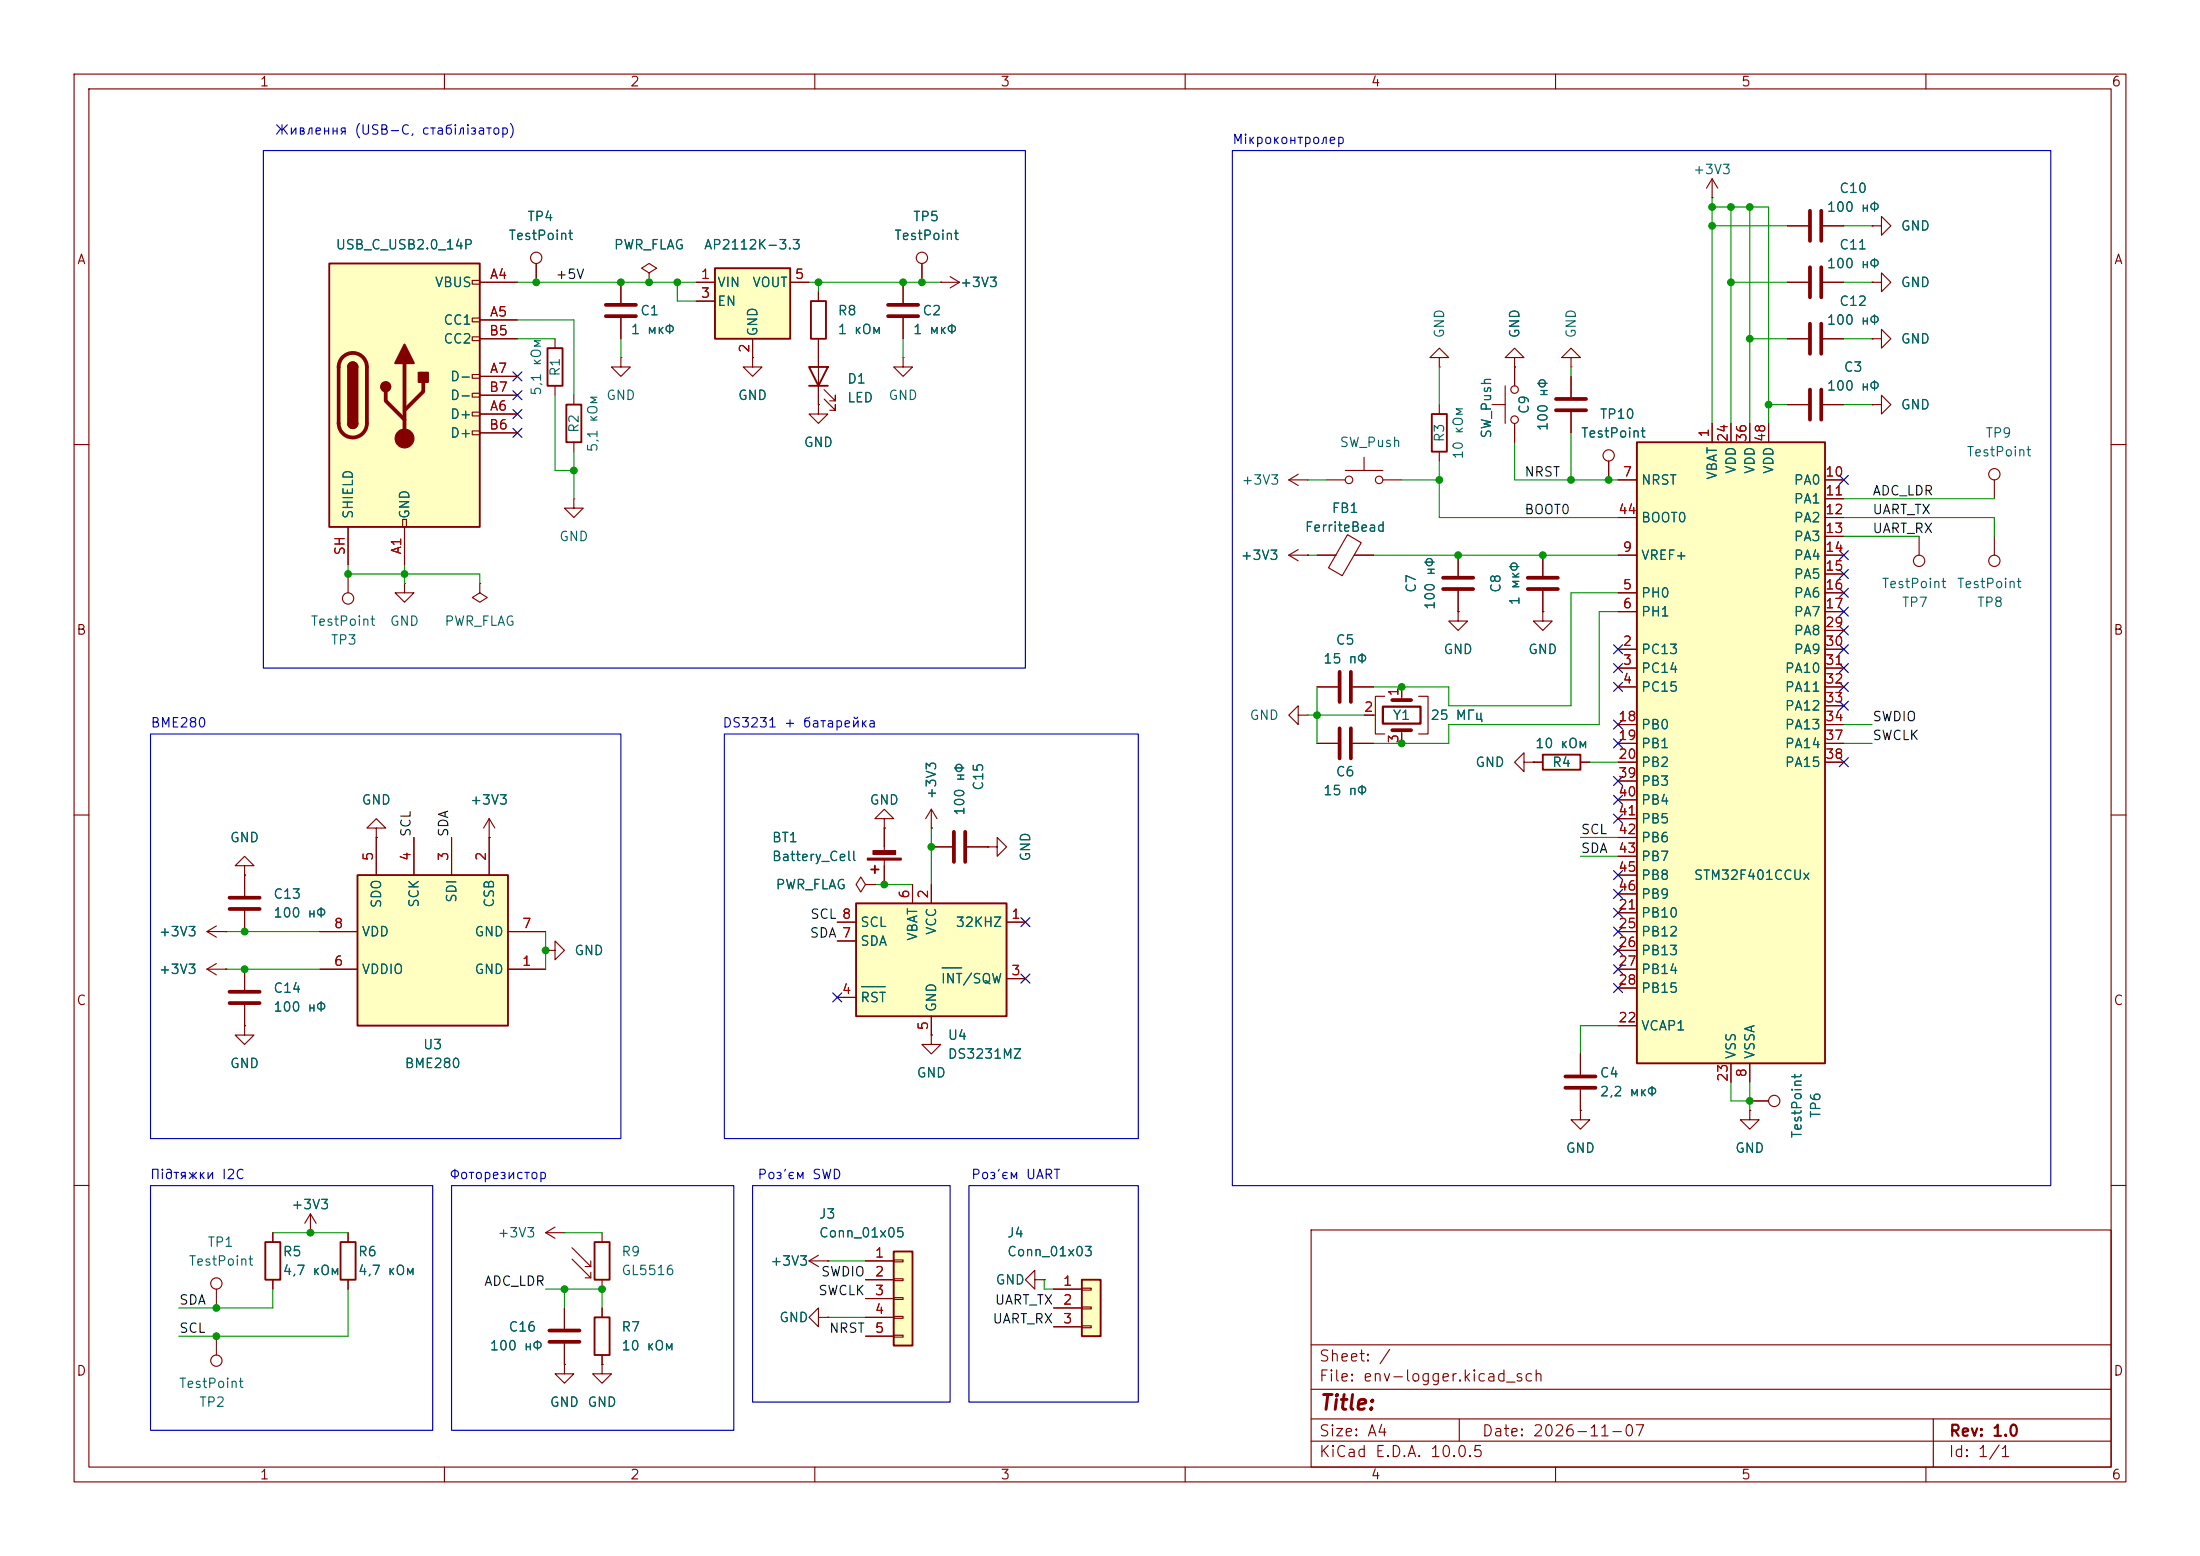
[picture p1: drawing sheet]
<svg xmlns="http://www.w3.org/2000/svg" width="297mm" height="210mm" viewBox="0 0 297 210" stroke-linecap="round" stroke-linejoin="round" font-family="sans-serif">
<g fill="none" stroke="#840000" stroke-width=".15">
<path d="M10 10h277v190h-277zM12 12h273v186h-273zM60 10v2M110 10v2M160 10v2M210 10v2M260 10v2M10 60h2M64.8 78.7v1.3l1 .6-1 .7-1-.7 1-.6M64.8 78.7h.1M285 60h2M10 110h2"/>
<path d="M177.8 100.3h2.8M182.6 100.3h2.8M285 110h2M10 160h2M177 166h108v32h-108zM285 160h2M60 198v2M110 198v2M160 198v2M177 194.5h108M177 191.5h108M177 187.5h108"/>
<path d="M177 181.5h108M197 191.5v3M210 198v2M260 198v2M261 191.5v6.5"/>
</g>
<path d="M180.8 98.3v4.1M182.4 98.3v4.1" fill="none" stroke="#840000" stroke-width=".51"/>
<path d="M221 59.7h25.4v83.8h-25.4z" fill="#ffffc2"/>
<path d="M221 59.7h25.4v83.8h-25.4z" fill="none" stroke="#840000" stroke-width=".25"/>
<g fill="none" stroke="#840000" stroke-width=".15">
<path d="M231.1 57.2v2.5M233.7 57.2v2.5M236.2 57.2v2.5M238.8 57.2v2.5M218.4 64.8h2.6M218.4 74.9h2.6M218.4 69.9h2.6M246.4 64.8h2.5M246.4 74.9h2.5M246.4 67.3h2.5M246.4 69.9h2.5M246.4 72.4h2.5"/>
<path d="M246.4 77.5h2.5M218.4 87.6h2.6M218.4 90.2h2.6M218.4 92.7h2.6M218.4 80h2.6M218.4 82.6h2.6M218.4 97.8h2.6M246.4 87.6h2.5M246.4 90.2h2.5M246.4 92.7h2.5M246.4 80h2.5M246.4 82.6h2.5"/>
<path d="M246.4 97.8h2.5M246.4 85.1h2.5M246.4 95.3h2.5M218.4 100.3h2.6M218.4 102.9h2.6M218.4 105.4h2.6M218.4 108h2.6M218.4 110.5h2.6M218.4 113h2.6M218.4 115.6h2.6M218.4 118.1h2.6M246.4 100.3h2.5"/>
<path d="M246.4 102.9h2.5M218.4 123.2h2.6M218.4 138.4h2.6M218.4 125.7h2.6M218.4 128.3h2.6M218.4 130.8h2.6M218.4 133.4h2.6M218.4 120.7h2.6M213.4 149.9v1.2h1.2l-1.2 1.3-1.3-1.3h1.3M213.4 149.9h.1M233.7 143.5v2.6M236.2 143.5v2.6"/>
<path d="M41.9 166.4h.1M41.9 163.8l-.8 1.3M41.9 163.8l.8 1.3M41.9 163.8v2.6M73.7 166.4l1.2 .7M73.7 166.4h2.5M74.9 165.6l-1.2 .8M76.2 166.4h.1"/>
</g>
<path d="M146 172.7h2.6v7.6h-2.6z" fill="#ffffc2"/>
<path d="M146 172.7h2.6v7.6h-2.6z" fill="none" stroke="#840000" stroke-width=".25"/>
<g fill="none" stroke="#840000" stroke-width=".15">
<path d="M47 77.5v2.5M139.7 172.7v-1.2l-1.3 1.2 1.3 1.3v-1.3h1.3M141 172.7h.1M142.2 174h3.8M142.2 176.5h3.8M142.2 179.1h3.8M146 173.9h1.3v.2h-1.3zM146 176.4h1.3v.3h-1.3zM146 178.9h1.3v.3h-1.3z"/>
<circle cx="47" cy="80.8" r=".76"/>
</g>
<path d="M44.4 35.6h20.4v35.5h-20.4z" fill="#ffffc2"/>
<g fill="none" stroke="#840000" stroke-width=".15">
<path d="M63.8 37.8h1v.6h-1zM64.8 38.1h5M63.8 42.9h1v.5h-1zM63.8 45.5h1v.5h-1zM63.8 50.5h1v.6h-1zM63.8 53.1h1v.5h-1zM63.8 55.6h1v.5h-1zM63.8 58.2h1v.5h-1zM64.8 43.2h5M64.8 55.9h5M64.8 50.8h5M64.8 45.7h5"/>
<path d="M64.8 58.4h5M64.8 53.3h5M47 71.1v5.1M54.4 70.1h.5v1h-.5zM54.6 71.1v5.1M133.3 114.3h1.3v-1.3l1.3 1.3-1.3 1.3v-1.3M133.3 114.3h.1"/>
</g>
<path d="M44.4 35.6h20.4v35.5h-20.4zM47 49.5a.64 .64 0 0 1 .6-.6 .64 .64 0 0 1 .7 .6M47 57.2a.64 .64 0 0 0 .6 .6 .64 .64 0 0 0 .7-.6" fill="none" stroke="#840000" stroke-width=".25"/>
<path d="M46.3 48.2a1.9 1.9 0 0 1 2-.4 1.9 1.9 0 0 1 1.2 1.7v7.7a1.91 1.91 0 0 1-1.9 1.8 1.91 1.91 0 0 1-1.9-1.8v-7.7a1.9 1.9 0 0 1 .6-1.3zM52.1 52.8v1.3l2.5 2.5M54.6 49v10.2M57.1 51.6v1.2l-2.5 2.6" fill="none" stroke="#840000" stroke-width=".51"/>
<g fill="#840000" stroke="#840000" stroke-width=".25">
<path d="M47 49.5h1.3v7.7h-1.3z"/>
<path d="M47.2 49.1a.64 .64 0 0 1 .7-.2 .64 .64 0 0 1 .4 .6h-1.3z"/>
<path d="M47 57.2h1.3a.64 .64 0 0 1-.7 .6 .64 .64 0 0 1-.6-.6z"/>
<path d="M54.6 46.5l1.3 2.5h-2.6z"/>
<path d="M56.5 50.3h1.3v1.3h-1.3z"/>
<circle cx="52.1" cy="52.2" r=".63"/>
</g>
<circle cx="54.6" cy="59.2" r="1.27" fill="#840000" stroke="#840000" stroke-width=".15"/>
<path d="M115.6 121.9h20.3v15.3h-20.3z" fill="#ffffc2"/>
<path d="M117.6 117.3h1M118.1 116.8v1.1M115.6 121.9h20.3v15.3h-20.3z" fill="none" stroke="#840000" stroke-width=".25"/>
<g fill="none" stroke="#840000" stroke-width=".15">
<path d="M116.8 119.4l-.6-1-.6 1 .6 1 .6-1h1.3M118.1 119.4h.1M119.4 110.5h1.2l-1.2-1.3-1.3 1.3h1.3v1.3M119.4 111.8h.1M119.4 111.8v3.3M119.4 116.1v3.3M123.2 119.4v2.5M125.7 119.4v2.5M113 124.5h2.6M113 134.6h2.6M113 127h2.6M125.7 137.2v2.5"/>
<path d="M135.9 124.5h2.5M135.9 132.1h2.5M109.2 170.2l1.3 .7M109.2 170.2h2.6M110.5 177.8v-1.3l-1.3 1.3 1.3 1.3v-1.3h1.3M110.5 169.4l-1.3 .8M111.8 177.8h.1M111.8 170.2h.1M29.2 180.3v2.6"/>
<circle cx="29.2" cy="183.6" r=".76"/>
</g>
<path d="M116.3 133.2h3.2M127.2 130.6h2.6" fill="none" stroke="#006464" stroke-width=".15"/>
<g fill="#840000" stroke="#840000" stroke-width=".15">
<path d="M117.1 115.8h4.6v.3h-4.6z"/>
<path d="M117.9 114.8h3v.5h-3z"/>
</g>
<path d="M120.6 168.9h2.6v12.7h-2.6z" fill="#ffffc2"/>
<path d="M46 167.6h2v5.1h-2zM120.6 168.9h2.6v12.7h-2.6z" fill="none" stroke="#840000" stroke-width=".25"/>
<g fill="none" stroke="#840000" stroke-width=".15">
<path d="M33 138.4v1.3h1.3l-1.3 1.3-1.3-1.3h1.3M33 138.4h.1M33 130.8v2.8M33 135.6v2.8M47 166.4v1.2M47 172.7v1.3M116.8 170.2h3.8M116.8 172.7h3.8M116.8 175.3h3.8M116.8 177.8h3.8M120.6 170.1h1.3v.2h-1.3zM120.6 172.6h1.3v.2h-1.3z"/>
<path d="M120.6 175.1h1.3v.3h-1.3zM120.6 177.7h1.3v.2h-1.3zM116.8 180.3h3.8M120.6 180.2h1.3v.3h-1.3z"/>
</g>
<path d="M31 133.9h4.1M31 135.4h4.1" fill="none" stroke="#840000" stroke-width=".51"/>
<path d="M48.3 118.1h20.3v20.3h-20.3z" fill="#ffffc2"/>
<path d="M76.5 54.6h2v5.1h-2zM109.2 49.5h2.6l-1.3 2.6zM109.2 52.1h2.6M109.5 40.6h2v5.1h-2zM193.3 55.9h2v5.1h-2zM48.3 118.1h20.3v20.3h-20.3zM208.3 101.9h5.1v2h-5.1zM80.3 167.6h2v5.1h-2zM80.3 177.8h2v5.1h-2z" fill="none" stroke="#840000" stroke-width=".25"/>
<g fill="none" stroke="#840000" stroke-width=".15">
<path d="M110.5 39.4v1.2M121.9 38.1v2.8M231.1 26.7h.1M231.1 24.1l-.7 1.3M231.1 24.1l.8 1.3M231.1 24.1v2.6M241.3 30.5h2.8M241.3 38.1h2.8M246.1 30.5h2.8M246.1 38.1h2.8M252.7 38.1h1.3v-1.3l1.3 1.3-1.3 1.3v-1.3M252.7 38.1h.1"/>
<path d="M252.7 30.5h1.3v-1.3l1.3 1.3-1.3 1.3v-1.3M252.7 30.5h.1M77.5 53.3v1.3M77.5 59.7v1.3M83.8 48.3v1.2h1.3l-1.3 1.3-1.3-1.3h1.3M83.8 48.3h.1M110.5 54.6v1.3h1.3l-1.3 1.3-1.3-1.3h1.3M110.5 54.6h.1M110.5 45.7v8.9M111.3 53.8l1.5 1.6v-.8v.8h-.8M111.3 52.6l1.5 1.5v-.8v.8h-.8M121.9 48.3v1.2h1.3l-1.3 1.3-1.3-1.3h1.3"/>
<path d="M121.9 48.3h.1M121.9 42.9v2.8M194.3 48.3h1.3l-1.3-1.3-1.3 1.3h1.3v1.2M194.3 49.5h.1M194.3 54.6v1.3M201.4 54.6h1.8M203.2 52.1v5.1M204.5 48.3h1.2l-1.2-1.3-1.3 1.3h1.3v1.2M204.5 49.5h.1M204.5 49.5v2.6M204.5 57.2v2.5M212.1 48.3h1.3l-1.3-1.3-1.3 1.3h1.3v1.2"/>
<path d="M212.1 49.5h.1M212.1 50.8v2.8M212.1 55.6v2.8M241.3 54.6h2.8M241.3 45.7h2.8M246.1 54.6h2.8M246.1 45.7h2.8M252.7 45.7h1.3v-1.2l1.3 1.2-1.3 1.3v-1.3M252.7 45.7h.1M252.7 54.6h1.3v-1.3l1.3 1.3-1.3 1.3v-1.3M252.7 54.6h.1M54.6 78.7v1.3h1.3l-1.3 1.3-1.3-1.3h1.3"/>
<path d="M54.6 78.7h.1M174 74.9l1.3 .8M174 74.9h2.5M174 64.8h2.5M174 64.8l1.3 .7M175.3 74.2l-1.3 .7M175.3 64l-1.3 .8M176.5 74.9h.1M176.5 64.8h.1M177.8 74.9h2.5M179.1 64.8h2.5M181.6 63.5h5.1"/>
<path d="M181.9 72.2l1.9 1.1-2.6 4.4-1.9-1.1zM182.8 74.9h2.6M184.1 61.7v1.8M186.7 64.8h2.5M194.3 61v1.2M196.8 74.9v2.8M196.8 79.8v2.8M208.3 74.9v2.8M208.3 79.8v2.8M217.2 62.2v2.6M259.1 72.4v2.5M269.2 64.8v2.5"/>
<path d="M269.2 72.4v2.5M175.3 96.5v-1.2l-1.3 1.2 1.3 1.3v-1.3h1.2M176.5 96.5h.1M177.8 92.7h2.8M182.6 92.7h2.8M184.1 96.5h1.6M186.9 94h-1.2v5.1h1.2M189.2 92.7v1.8M189.2 98.6v1.7M191.5 94h1.3v5.1h-1.3M196.8 82.6v1.2h1.3l-1.3 1.3-1.2-1.3h1.2M196.8 82.6h.1"/>
<path d="M208.3 82.6v1.2h1.2l-1.2 1.3-1.3-1.3h1.3M208.3 82.6h.1M33 116.8h1.3l-1.3-1.2-1.3 1.2h1.3v1.3M33 118.1h.1M33 118.1v2.8M50.8 111.8h1.3l-1.3-1.3-1.3 1.3h1.3v1.2M50.8 113h.1M50.8 113v5.1M55.9 113v5.1M61 113v5.1M66 113h.1M66 110.5v7.6"/>
<path d="M66 110.5l-.7 1.3M66 110.5l.8 1.3M125.7 111.8h.1M125.7 109.2l-.7 1.3M125.7 109.2l.8 1.3M125.7 109.2v2.6M125.7 114.3h2.8M130.6 114.3h2.7M205.7 102.9v-1.3l-1.2 1.3 1.2 1.2v-1.2h1.3M207 102.9h.1M207 102.9h1.3M213.4 102.9h1.2"/>
<path d="M27.9 130.8h2.6M27.9 125.7h2.6M27.9 130.8l1.3 .8M27.9 125.7l1.3 .8M29.2 130l-1.3 .8M29.2 125l-1.3 .7M30.5 130.8h.1M30.5 125.7h.1M33 122.9v2.8M43.2 130.8h5.1M43.2 125.7h5.1M68.6 130.8h5.1"/>
<path d="M68.6 125.7h5.1M73.7 128.3h1.2v-1.3l1.3 1.3-1.3 1.2v-1.2M73.7 128.3h.1M125.7 139.7v1.3h1.3l-1.3 1.2-1.2-1.2h1.2M125.7 139.7h.1M213.4 142.2v2.8M213.4 147.1v2.8M236.2 149.9v1.2h1.3l-1.3 1.3-1.3-1.3h1.3M236.2 149.9h.1M236.2 148.6h2.6M29.2 174v2.5M77.2 168.4l2.6 2.5"/>
<path d="M77.2 169.9l2.6 2.6M79 170.9h.8M79 172.5h.8M79.8 170.2v.7M79.8 171.7v.8M81.3 166.4v1.2M81.3 172.7v1.3M81.3 176.5v1.3M81.3 184.2v1.2h1.2l-1.2 1.3-1.3-1.3h1.3M81.3 184.2h.1M81.3 182.9v1.3"/>
<circle cx="204.5" cy="56.6" r=".51"/>
<circle cx="204.5" cy="52.6" r=".51"/>
<circle cx="182.1" cy="64.8" r=".51"/>
<circle cx="186.2" cy="64.8" r=".51"/>
<circle cx="217.2" cy="61.5" r=".76"/>
<circle cx="259.1" cy="75.7" r=".76"/>
<circle cx="269.2" cy="75.7" r=".76"/>
<circle cx="269.2" cy="64" r=".76"/>
<circle cx="239.5" cy="148.6" r=".76"/>
<circle cx="29.2" cy="173.2" r=".76"/>
</g>
<g fill="none" stroke="#840000" stroke-width=".51">
<path d="M244.3 28.4v4.1M244.3 36.1v4M245.9 28.4v4.1M245.9 36.1v4M119.9 41.1h4.1M119.9 42.7h4.1M210.1 55.4h4M210.1 53.8h4M244.3 43.7v4.1M244.3 52.6v4M245.9 43.7v4.1M245.9 52.6v4"/>
<path d="M194.8 78h4.1M194.8 79.5h4.1M206.2 78h4.1M206.2 79.5h4.1M180.8 90.7v4M182.4 90.7v4M188 94.5h2.5M188 98.6h2.5M128.8 112.3v4M130.3 112.3v4M31 121.2h4.1M31 122.7h4.1"/>
<path d="M211.3 145.3h4.1M211.3 146.8h4.1"/>
</g>
<path d="M186.7 95.4h5.1v2.3h-5.1z" fill="none" stroke="#840000" stroke-width=".3"/>
<path d="M96.5 36.2h10.2v9.5h-10.2z" fill="#ffffc2"/>
<path d="M96.5 36.2h10.2v9.5h-10.2zM73.9 47h2v5.1h-2zM35.8 167.6h2v5.1h-2z" fill="none" stroke="#840000" stroke-width=".25"/>
<g fill="none" stroke="#840000" stroke-width=".15">
<path d="M64.8 38.1h5M72.4 35.6v2.5M83.8 38.1v2.8M87.6 36.8l1-.6-1-.6-1 .6 1 .6v1.3M87.6 38.1h.1M94 38.1h2.5M106.7 38.1h2.5M110.5 39.4v1.2M121.9 38.1v2.8M124.5 35.6v2.5M127 38.1h.1M127 38.1h2.5"/>
<path d="M128.3 37.3l1.2 .8M129.5 38.1l-1.2 .8M241.3 38.1h2.8M241.3 30.5h2.8M246.1 38.1h2.8M246.1 30.5h2.8M252.7 38.1h.1M252.7 30.5h.1M64.8 45.7h5M64.8 43.2h5M64.8 55.9h5M64.8 50.8h5"/>
<path d="M64.8 58.4h5M64.8 53.3h5M74.9 45.7v1.3M74.9 52.1v1.2M83.8 42.9v2.8M94 40.6h2.5M101.6 48.3v1.2h1.3l-1.3 1.3-1.3-1.3h1.3M101.6 48.3h.1M101.6 45.7v2.6M110.5 54.6h.1M110.5 45.7v3.8M110.5 52.1v2.5"/>
<path d="M121.9 42.9v2.8M204.5 49.5h.1M204.5 49.5v2.6M204.5 57.2v2.5M212.1 50.8v2.8M212.1 55.6v2.8M231.1 57.2v2.5M233.7 57.2v2.5M236.2 57.2v2.5M238.8 57.2v2.5M241.3 54.6h2.8M241.3 45.7h2.8"/>
<path d="M246.1 54.6h2.8M246.1 45.7h2.8M252.7 45.7h.1M252.7 54.6h.1M47 71.1v5.1M54.6 71.1v5.1M77.5 67.3v1.3h1.2l-1.2 1.3-1.3-1.3h1.3M77.5 67.3h.1M176.5 74.9h.1M177.8 74.9h2.5M182.9 74.9h2.5M196.8 74.9v2.8"/>
<path d="M196.8 79.8v2.8M208.3 74.9v2.8M208.3 79.8v2.8M217.2 62.2v2.6M218.4 74.9h2.6M218.4 64.8h2.6M218.4 69.9h2.6M246.4 74.9h2.5M246.4 64.8h2.5M246.4 67.3h2.5M246.4 69.9h2.5M246.4 72.4h2.5"/>
<path d="M246.4 77.5h2.5M177.8 92.7h2.8M182.6 92.7h2.8M184.1 96.5h1.3M189.2 92.7v1.3M189.2 99.1v1.2M196.8 82.6h.1M208.3 82.6h.1M218.4 92.7h2.6M218.4 87.6h2.6M218.4 90.2h2.6M218.4 80h2.6"/>
<path d="M218.4 82.6h2.6M218.4 97.8h2.6M246.4 92.7h2.5M246.4 87.6h2.5M246.4 90.2h2.5M246.4 80h2.5M246.4 82.6h2.5M246.4 97.8h2.5M246.4 85.1h2.5M246.4 95.3h2.5M33 118.1h.1M33 118.1v2.8"/>
<path d="M50.8 113h.1M50.8 113v5.1M55.9 113v5.1M61 113v5.1M66 113h.1M66 113v5.1M118.1 119.4h.1M119.4 111.8h.1M119.4 111.8v2.5M119.4 116.8v2.6M123.2 119.4v2.5M125.7 111.8h.1"/>
<path d="M125.7 119.4v2.5M125.7 114.3h2.8M130.6 114.3h2.7M133.3 114.3h.1M177.8 100.3h2.8M182.6 100.3h2.8M207 102.9h.1M207 102.9h1.3M213.4 102.9h1.2M218.4 102.9h2.6M218.4 100.3h2.6M218.4 105.4h2.6"/>
<path d="M218.4 108h2.6M218.4 110.5h2.6M218.4 113h2.6M218.4 115.6h2.6M218.4 118.1h2.6M246.4 102.9h2.5M246.4 100.3h2.5M30.5 130.8h.1M30.5 125.7h.1M33 138.4h.1M33 122.9v2.8M33 130.8v2.8"/>
<path d="M33 135.6v2.8M43.2 125.7h5.1M43.2 130.8h5.1M68.6 125.7h5.1M68.6 130.8h5.1M73.7 128.3h.1M113 124.5h2.6M113 134.6h2.6M113 127h2.6M125.7 139.7h.1M125.7 137.2v2.5M135.9 124.5h2.5"/>
<path d="M135.9 132.1h2.5M218.4 123.2h2.6M218.4 138.4h2.6M218.4 125.7h2.6M218.4 128.3h2.6M218.4 130.8h2.6M218.4 133.4h2.6M218.4 120.7h2.6M213.4 149.9h.1M213.4 142.2v2.8M213.4 147.1v2.8M233.7 143.5v2.6"/>
<path d="M236.2 149.9h.1M236.2 148.6h2.6M236.2 143.5v2.6M36.8 166.4v1.2M36.8 172.7v1.3M41.9 166.4h.1M47 166.4v1.2M47 172.7v1.3M76.2 176.5v2.8M81.3 176.5v1.3M111.8 170.2h.1M111.8 177.8h.1"/>
<path d="M116.8 170.2h3.8M116.8 172.7h3.8M116.8 175.3h3.8M116.8 177.8h3.8M141 172.7h.1M142.2 174h3.8M142.2 176.5h3.8M142.2 179.1h3.8M76.2 184.2v1.2h1.3l-1.3 1.3-1.3-1.3h1.3M76.2 184.2h.1M76.2 181.4v2.8M81.3 184.2h.1"/>
<path d="M81.3 182.9v1.3M116.8 180.3h3.8"/>
<circle cx="72.4" cy="34.8" r=".76"/>
<circle cx="124.5" cy="34.8" r=".76"/>
</g>
<path d="M81.8 41.1h4.1M81.8 42.7h4.1M74.2 179.6h4M74.2 181.1h4" fill="none" stroke="#840000" stroke-width=".51"/>
<g fill="none" stroke="#009600" stroke-width=".15">
<path d="M69.8 38.1h24.2M91.4 38.1v2.5h2.6M109.2 38.1h17.8M110.5 38.1v1.3M231.1 27.9h7.7v29.3M231.1 30.5h10.2M231.1 26.7v30.5M233.7 38.1h7.6M233.7 27.9v29.3M236.2 27.9v29.3M248.9 30.5h3.8M248.9 38.1h3.8"/>
<path d="M69.8 45.7h5.1M69.8 43.2h7.7v10.1M74.9 53.3v10.2h2.6M83.8 45.7v2.6M121.9 45.7v2.6M194.3 49.5v5.1M204.5 59.7v5.1h13.9M212.1 49.5v1.3M212.1 58.4v6.4M236.2 45.7h5.1M238.8 54.6h2.5M248.9 45.7h3.8"/>
<path d="M248.9 54.6h3.8M47 76.2v1.3h17.8v1.2M54.6 76.2v2.5M77.5 61v6.3M176.5 64.8h2.6M176.5 74.9h1.3M185.4 74.9h33M189.2 64.8h5.1M194.3 62.2v7.7h24.1M248.9 69.9h20.3v2.5M248.9 67.3h20.3M248.9 72.4h10.2"/>
<path d="M176.5 96.5h7.6M177.8 92.7v7.6M218.4 80h-6.3v15.3h-16.5v-2.6h-10.2M218.4 82.6h-2.5v15.2h-20.3v2.5h-10.2M248.9 97.8h3.8M118.1 119.4h5.1M125.7 111.8v7.6M213.4 113h5M213.4 115.6h5M214.6 102.9h3.8M248.9 100.3h3.8M30.5 130.8h12.7"/>
<path d="M30.5 125.7h12.7M73.7 125.7v5.1M218.4 138.4h-5v3.8M233.7 146.1v2.5h2.5M236.2 146.1v3.8M36.8 166.4h10.2M36.8 174v2.5h-12.7M47 174v6.3h-22.9M73.7 174h7.6v2.5M76.2 174v2.5M76.2 166.4h5.1M111.8 177.8h5"/>
<path d="M111.8 170.2h5M141 172.7v1.3h1.2"/>
</g>
<g fill="none" stroke="#000084" stroke-width=".15">
<path d="M69.2 55.3l1.3 1.2M69.2 50.2l1.3 1.2M69.2 52.7l1.3 1.2M69.2 57.8l1.3 1.2M70.5 55.3l-1.3 1.2M70.5 50.2l-1.3 1.2M70.5 52.7l-1.3 1.2M70.5 57.8l-1.3 1.2M248.3 76.9l1.2 1.2M248.3 79.4l1.2 1.2M248.3 74.3l1.2 1.2M248.3 64.2l1.2 1.2"/>
<path d="M249.5 76.9l-1.2 1.2M249.5 79.4l-1.2 1.2M249.5 74.3l-1.2 1.2M249.5 64.2l-1.2 1.2M217.8 97.2l1.2 1.2M217.8 89.6l1.2 1.2M217.8 87l1.2 1.2M217.8 99.7l1.2 1.2M217.8 92.1l1.2 1.2M219 97.2l-1.2 1.2M219 89.6l-1.2 1.2M219 87l-1.2 1.2"/>
<path d="M219 99.7l-1.2 1.2M219 92.1l-1.2 1.2M248.3 89.6l1.2 1.2M248.3 81.9l1.2 1.3M248.3 84.5l1.2 1.2M248.3 94.6l1.2 1.3M248.3 92.1l1.2 1.2M248.3 87l1.2 1.2M249.5 94.6l-1.2 1.3M249.5 89.6l-1.2 1.2M249.5 81.9l-1.2 1.3M249.5 84.5l-1.2 1.2"/>
<path d="M249.5 87l-1.2 1.2M249.5 92.1l-1.2 1.2M217.8 104.8l1.2 1.2M217.8 107.3l1.2 1.3M217.8 117.5l1.2 1.2M217.8 109.9l1.2 1.2M219 107.3l-1.2 1.3M219 109.9l-1.2 1.2M219 104.8l-1.2 1.2M219 117.5l-1.2 1.2M248.3 102.3l1.2 1.2M249.5 102.3l-1.2 1.2"/>
<path d="M112.4 134l1.2 1.2M113.6 134l-1.2 1.2M137.8 123.9l1.2 1.2M137.8 131.5l1.2 1.2M139 123.9l-1.2 1.2M139 131.5l-1.2 1.2M217.8 127.7l1.2 1.2M217.8 132.7l1.2 1.3M217.8 125.1l1.2 1.2M217.8 120l1.2 1.3M217.8 130.2l1.2 1.2M217.8 122.6l1.2 1.2"/>
<path d="M219 127.7l-1.2 1.2M219 132.7l-1.2 1.3M219 125.1l-1.2 1.2M219 120l-1.2 1.3M219 130.2l-1.2 1.2M219 122.6l-1.2 1.2"/>
</g>
<path d="M35.6 20.3h102.8v69.9h-102.8zM166.4 20.3h110.5v139.7h-110.5zM20.3 99.1h63.5v54.6h-63.5zM97.8 99.1h55.9v54.6h-55.9zM20.3 160h38.1v33h-38.1zM61 160h38.1v33h-38.1zM101.6 160h26.7v29.2h-26.7zM130.8 160h22.9v29.2h-22.9z" fill="none" stroke="#0000c2" stroke-width=".15"/>
<path d="M116.3 133.2h3.2M127.2 130.6h2.6" fill="none" stroke="#006464" stroke-width=".15"/>
<g fill="#009600" stroke="#009600" stroke-width=".14">
<circle cx="125.7" cy="114.3" r=".46"/>
<circle cx="236.2" cy="148.6" r=".46"/>
<circle cx="208.3" cy="74.9" r=".46"/>
<circle cx="196.8" cy="74.9" r=".46"/>
<circle cx="189.2" cy="92.7" r=".46"/>
<circle cx="189.2" cy="100.3" r=".46"/>
<circle cx="177.8" cy="96.5" r=".46"/>
<circle cx="119.4" cy="119.4" r=".46"/>
<circle cx="194.3" cy="64.8" r=".46"/>
<circle cx="231.1" cy="27.9" r=".46"/>
<circle cx="231.1" cy="30.5" r=".46"/>
<circle cx="236.2" cy="27.9" r=".46"/>
<circle cx="236.2" cy="45.7" r=".46"/>
<circle cx="238.8" cy="54.6" r=".46"/>
<circle cx="233.7" cy="38.1" r=".46"/>
<circle cx="233.7" cy="27.9" r=".46"/>
<circle cx="217.2" cy="64.8" r=".46"/>
<circle cx="212.1" cy="64.8" r=".46"/>
<circle cx="81.3" cy="174" r=".46"/>
<circle cx="76.2" cy="174" r=".46"/>
<circle cx="73.7" cy="128.3" r=".46"/>
<circle cx="47" cy="77.5" r=".46"/>
<circle cx="77.5" cy="63.5" r=".46"/>
<circle cx="54.6" cy="77.5" r=".46"/>
<circle cx="29.2" cy="176.5" r=".46"/>
<circle cx="41.9" cy="166.4" r=".46"/>
<circle cx="29.2" cy="180.3" r=".46"/>
<circle cx="72.4" cy="38.1" r=".46"/>
<circle cx="110.5" cy="38.1" r=".46"/>
<circle cx="87.6" cy="38.1" r=".46"/>
<circle cx="124.5" cy="38.1" r=".46"/>
<circle cx="91.4" cy="38.1" r=".46"/>
<circle cx="121.9" cy="38.1" r=".46"/>
<circle cx="83.8" cy="38.1" r=".46"/>
<circle cx="33" cy="125.7" r=".46"/>
<circle cx="33" cy="130.8" r=".46"/>
</g>
<text font-size="2" fill="#840000" x="178" y="190.8">Title:</text>
<g font-size="1.5" fill="#840000">
<text x="178" y="184.1">Sheet: /</text>
<text x="178" y="186.8">File: env-logger.kicad_sch</text>
<text x="178" y="197">KiCad E.D.A. 10.0.5</text>
<text x="178" y="194.2">Size: A4</text>
<text x="200" y="194.2">Date: 2026-11-07</text>
<text x="263" y="197">Id: 1/1</text>
<text x="263" y="194.2">Rev: 1.0</text>
</g>
<g font-size="1.3" fill="#840000">
<text x="35" y="12">1</text>
<text x="85" y="12">2</text>
<text x="135" y="12">3</text>
<text x="185" y="12">4</text>
<text x="235" y="12">5</text>
<text x="285" y="12">6</text>
<text x="10.3" y="36">A</text>
<text x="285.3" y="36">A</text>
<text x="10.2" y="86">B</text>
<text x="285.2" y="86">B</text>
<text x="10.2" y="136">C</text>
<text x="285.2" y="136">C</text>
<text x="10.2" y="186">D</text>
<text x="285.2" y="186">D</text>
<text x="35" y="200">1</text>
<text x="85" y="200">2</text>
<text x="135" y="200">3</text>
<text x="185" y="200">4</text>
<text x="235" y="200">5</text>
<text x="285" y="200">6</text>
</g>
<g font-size="1.3" fill="#0000c2">
<text x="37" y="18.5">Живлення (USB-C, стабілізатор)</text>
<text x="166.3" y="19.8">Мікроконтролер</text>
<text x="20.3" y="98.5">BME280</text>
<text x="97.5" y="98.5">DS3231 + батарейка</text>
<text x="20.2" y="159.5">Підтяжки I2C</text>
<text x="60.6" y="159.5">Фоторезистор</text>
<text x="102.2" y="159.5">Роз'єм SWD</text>
<text x="131" y="159.5">Роз'єм UART</text>
</g>
<g font-size="1.3" fill="#006464">
<text x="228.5" y="23.8">+3V3</text>
<text x="246.5" y="28.9">100 нФ</text>
<text x="248.2" y="26.4">C10</text>
<text x="45.2" y="34">USB_C_USB2.0_14P</text>
<text x="68.6" y="32.7">TestPoint</text>
<text x="71.1" y="30.2">TP4</text>
<text x="82.8" y="34">PWR_FLAG</text>
<text x="94.9" y="34">AP2112K-3.3</text>
<text x="120.6" y="32.7">TestPoint</text>
<text x="123.2" y="30.2">TP5</text>
<text x="248.2" y="34">C11</text>
<text x="256.5" y="31.4">GND</text>
<text x="58.6" y="39.1">VBUS</text>
<text x="96.7" y="39.1">VIN</text>
<text x="96.7" y="41.6">EN</text>
<text x="101.5" y="39.1">VOUT</text>
<text x="129.5" y="39.1">+3V3</text>
<text x="246.5" y="36.5">100 нФ</text>
<text x="248.2" y="41.6">C12</text>
<text x="256.5" y="39.1">GND</text>
<text x="59.8" y="44.1">CC1</text>
<text x="59.8" y="46.7">CC2</text>
<text x="85.1" y="45.4">1 мкФ</text>
<text x="86.3" y="42.9">C1</text>
<text x="102.6" y="45.5" transform="rotate(-90 102.6 45.5)">GND</text>
<text x="113" y="42.9">R8</text>
<text x="113" y="45.4">1 кОм</text>
<text x="123.2" y="45.4">1 мкФ</text>
<text x="124.4" y="42.9">C2</text>
<text x="195.3" y="45.7" transform="rotate(-90 195.3 45.7)">GND</text>
<text x="205.4" y="45.7" transform="rotate(-90 205.4 45.7)">GND</text>
<text x="213.1" y="45.7" transform="rotate(-90 213.1 45.7)">GND</text>
<text x="246.5" y="44.1">100 нФ</text>
<text x="256.5" y="46.7">GND</text>
<text x="60.7" y="51.8">D-</text>
<text x="73.4" y="53.5" transform="rotate(-90 73.4 53.5)">5,1 кОм</text>
<text x="75.9" y="50.9" transform="rotate(-90 75.9 50.9)">R1</text>
<text x="114.3" y="52.1">D1</text>
<text x="246.5" y="53">100 нФ</text>
<text x="248.8" y="50.5">C3</text>
<text x="60.7" y="56.8">D+</text>
<text x="60.7" y="59.4">D+</text>
<text x="60.7" y="54.3">D-</text>
<text x="78.4" y="58.5" transform="rotate(-90 78.4 58.5)">R2</text>
<text x="81.8" y="54.3">GND</text>
<text x="99.5" y="54.3">GND</text>
<text x="114.3" y="54.6">LED</text>
<text x="119.9" y="54.3">GND</text>
<text x="195.3" y="59.8" transform="rotate(-90 195.3 59.8)">R3</text>
<text x="201.6" y="59.3" transform="rotate(-90 201.6 59.3)">SW_Push</text>
<text x="206.7" y="56" transform="rotate(-90 206.7 56)">C9</text>
<text x="209.2" y="58.3" transform="rotate(-90 209.2 58.3)">100 нФ</text>
<text x="213.3" y="59.4">TestPoint</text>
<text x="215.9" y="56.8">TP10</text>
<text x="256.5" y="55.6">GND</text>
<text x="268" y="59.4">TP9</text>
<text x="81" y="61.1" transform="rotate(-90 81 61.1)">5,1 кОм</text>
<text x="108.4" y="60.7">GND</text>
<text x="167.5" y="65.7">+3V3</text>
<text x="180.8" y="60.7">SW_Push</text>
<text x="197.8" y="62.1" transform="rotate(-90 197.8 62.1)">10 кОм</text>
<text x="221.5" y="65.7">NRST</text>
<text x="232.1" y="64.8" transform="rotate(-90 232.1 64.8)">VBAT</text>
<text x="234.6" y="64.1" transform="rotate(-90 234.6 64.1)">VDD</text>
<text x="237.2" y="64.1" transform="rotate(-90 237.2 64.1)">VDD</text>
<text x="239.7" y="64.1" transform="rotate(-90 239.7 64.1)">VDD</text>
<text x="242.1" y="65.7">PA0</text>
<text x="265.4" y="61.9">TestPoint</text>
<text x="48" y="70.1" transform="rotate(-90 48 70.1)">SHIELD</text>
<text x="55.6" y="70.1" transform="rotate(-90 55.6 70.1)">GND</text>
<text x="179.7" y="69.5">FB1</text>
<text x="221.5" y="70.8">BOOT0</text>
<text x="242.1" y="68.3">PA1</text>
<text x="242.1" y="70.8">PA2</text>
<text x="75.4" y="73.4">GND</text>
<text x="167.4" y="75.9">+3V3</text>
<text x="176.1" y="72.1">FerriteBead</text>
<text x="221.5" y="75.9">VREF+</text>
<text x="242.1" y="73.4">PA3</text>
<text x="242.1" y="75.9">PA4</text>
<text x="191.5" y="80.1" transform="rotate(-90 191.5 80.1)">C7</text>
<text x="194" y="82.4" transform="rotate(-90 194 82.4)">100 нФ</text>
<text x="202.9" y="80.1" transform="rotate(-90 202.9 80.1)">C8</text>
<text x="205.4" y="81.8" transform="rotate(-90 205.4 81.8)">1 мкФ</text>
<text x="221.5" y="81">PH0</text>
<text x="221.5" y="83.5">PH1</text>
<text x="242.1" y="78.4">PA5</text>
<text x="242.1" y="81">PA6</text>
<text x="242.1" y="83.5">PA7</text>
<text x="253.9" y="79.7">TestPoint</text>
<text x="256.7" y="82.2">TP7</text>
<text x="264.1" y="79.7">TestPoint</text>
<text x="266.8" y="82.2">TP8</text>
<text x="41.9" y="84.8">TestPoint</text>
<text x="44.6" y="87.3">TP3</text>
<text x="52.5" y="84.8">GND</text>
<text x="59.9" y="84.8">PWR_FLAG</text>
<text x="178.5" y="89.9">15 пФ</text>
<text x="180.2" y="87.3">C5</text>
<text x="194.8" y="88.6">GND</text>
<text x="206.2" y="88.6">GND</text>
<text x="221.5" y="88.6">PC13</text>
<text x="242.1" y="86.1">PA8</text>
<text x="242.1" y="88.6">PA9</text>
<text x="221.5" y="91.1">PC14</text>
<text x="221.5" y="93.7">PC15</text>
<text x="240.9" y="91.1">PA10</text>
<text x="240.9" y="93.7">PA11</text>
<text x="168.6" y="97.5">GND</text>
<text x="187.9" y="97.5">Y1</text>
<text x="193" y="97.5">25 МГц</text>
<text x="207.2" y="101.3">10 кОм</text>
<text x="221.5" y="98.8">PB0</text>
<text x="221.5" y="101.3">PB1</text>
<text x="240.9" y="96.2">PA12</text>
<text x="240.9" y="98.8">PA13</text>
<text x="240.9" y="101.3">PA14</text>
<text x="126.7" y="108" transform="rotate(-90 126.7 108)">+3V3</text>
<text x="133" y="106.8" transform="rotate(-90 133 106.8)">C15</text>
<text x="178.5" y="107.6">15 пФ</text>
<text x="180.2" y="105.1">C6</text>
<text x="199.1" y="103.8">GND</text>
<text x="209.5" y="103.8">R4</text>
<text x="221.5" y="103.8">PB2</text>
<text x="221.5" y="106.4">PB3</text>
<text x="240.9" y="103.8">PA15</text>
<text x="31" y="114">GND</text>
<text x="48.7" y="108.9">GND</text>
<text x="63.4" y="108.9">+3V3</text>
<text x="104.1" y="114">BT1</text>
<text x="117.3" y="108.9">GND</text>
<text x="130.5" y="110.2" transform="rotate(-90 130.5 110.2)">100 нФ</text>
<text x="221.5" y="108.9">PB4</text>
<text x="221.5" y="111.5">PB5</text>
<text x="221.5" y="114">PB6</text>
<text x="104.1" y="116.5">Battery_Cell</text>
<text x="139.4" y="116.4" transform="rotate(-90 139.4 116.4)">GND</text>
<text x="221.5" y="116.5">PB7</text>
<text x="221.5" y="119.1">PB8</text>
<text x="228.6" y="119.1">STM32F401CCUx</text>
<text x="36.8" y="121.6">C13</text>
<text x="36.8" y="124.2">100 нФ</text>
<text x="51.8" y="122.7" transform="rotate(-90 51.8 122.7)">SDO</text>
<text x="56.8" y="122.6" transform="rotate(-90 56.8 122.6)">SCK</text>
<text x="61.9" y="121.9" transform="rotate(-90 61.9 121.9)">SDI</text>
<text x="67" y="122.6" transform="rotate(-90 67 122.6)">CSB</text>
<text x="104.6" y="120.3">PWR_FLAG</text>
<text x="116.1" y="125.4">SCL</text>
<text x="128.9" y="125.4">32KHZ</text>
<text x="221.5" y="124.2">PB10</text>
<text x="221.5" y="121.6">PB9</text>
<text x="21.4" y="131.8">+3V3</text>
<text x="21.4" y="126.7">+3V3</text>
<text x="48.7" y="131.8">VDDIO</text>
<text x="48.7" y="126.7">VDD</text>
<text x="64" y="131.8">GND</text>
<text x="64" y="126.7">GND</text>
<text x="77.5" y="129.2">GND</text>
<text x="116.1" y="128">SDA</text>
<text x="124.2" y="127.1" transform="rotate(-90 124.2 127.1)">VBAT</text>
<text x="126.7" y="126.3" transform="rotate(-90 126.7 126.3)">VCC</text>
<text x="221.5" y="126.7">PB12</text>
<text x="221.5" y="129.2">PB13</text>
<text x="221.5" y="131.8">PB14</text>
<text x="36.8" y="134.3">C14</text>
<text x="36.8" y="136.9">100 нФ</text>
<text x="116.1" y="135.6">RST</text>
<text x="126.7" y="136.7" transform="rotate(-90 126.7 136.7)">GND</text>
<text x="126.9" y="133">INT/SQW</text>
<text x="221.5" y="134.3">PB15</text>
<text x="57" y="141.9">U3</text>
<text x="127.9" y="140.7">U4</text>
<text x="127.9" y="143.2">DS3231MZ</text>
<text x="221.5" y="139.4">VCAP1</text>
<text x="234.6" y="143" transform="rotate(-90 234.6 143)">VSS</text>
<text x="237.2" y="143" transform="rotate(-90 237.2 143)">VSSA</text>
<text x="31" y="144.5">GND</text>
<text x="54.5" y="144.5">BME280</text>
<text x="123.7" y="145.7">GND</text>
<text x="215.9" y="145.7">C4</text>
<text x="215.9" y="148.3">2,2 мкФ</text>
<text x="211.3" y="155.9">GND</text>
<text x="234.2" y="155.9">GND</text>
<text x="243.5" y="153.7" transform="rotate(-90 243.5 153.7)">TestPoint</text>
<text x="246.1" y="151" transform="rotate(-90 246.1 151)">TP6</text>
<text x="39.2" y="163.5">+3V3</text>
<text x="67.1" y="167.3">+3V3</text>
<text x="110.5" y="164.8">J3</text>
<text x="110.5" y="167.3">Conn_01x05</text>
<text x="135.9" y="167.3">J4</text>
<text x="25.4" y="171.1">TestPoint</text>
<text x="27.9" y="168.6">TP1</text>
<text x="38.1" y="169.9">R5</text>
<text x="38.1" y="172.4">4,7 кОм</text>
<text x="48.2" y="169.9">R6</text>
<text x="48.2" y="172.4">4,7 кОм</text>
<text x="83.8" y="169.9">R9</text>
<text x="83.8" y="172.4">GL5516</text>
<text x="103.9" y="171.1">+3V3</text>
<text x="134.3" y="173.7">GND</text>
<text x="135.9" y="169.9">Conn_01x03</text>
<text x="105.1" y="178.8">GND</text>
<text x="66" y="182.6">100 нФ</text>
<text x="68.6" y="180">C16</text>
<text x="83.8" y="180">R7</text>
<text x="83.8" y="182.6">10 кОм</text>
<text x="24.1" y="187.7">TestPoint</text>
<text x="26.8" y="190.2">TP2</text>
<text x="74.1" y="190.2">GND</text>
<text x="79.2" y="190.2">GND</text>
</g>
<g font-size="1.3" fill="#a90000">
<text x="66" y="38">A4</text>
<text x="94.5" y="38">1</text>
<text x="94.5" y="40.5">3</text>
<text x="107.2" y="38">5</text>
<text x="65.9" y="45.6">B5</text>
<text x="66" y="43">A5</text>
<text x="101.5" y="47.7" transform="rotate(-90 101.5 47.7)">2</text>
<text x="65.9" y="53.2">B7</text>
<text x="66" y="50.7">A7</text>
<text x="65.9" y="58.3">B6</text>
<text x="66" y="55.7">A6</text>
<text x="231" y="59.2" transform="rotate(-90 231 59.2)">1</text>
<text x="233.5" y="59.8" transform="rotate(-90 233.5 59.8)">24</text>
<text x="236.1" y="59.8" transform="rotate(-90 236.1 59.8)">36</text>
<text x="238.6" y="59.8" transform="rotate(-90 238.6 59.8)">48</text>
<text x="219" y="64.6">7</text>
<text x="246.3" y="64.6">10</text>
<text x="218.4" y="69.7">44</text>
<text x="246.3" y="67.2">11</text>
<text x="246.3" y="69.7">12</text>
<text x="46.9" y="75.1" transform="rotate(-90 46.9 75.1)">SH</text>
<text x="54.5" y="74.9" transform="rotate(-90 54.5 74.9)">A1</text>
<text x="219" y="74.8">9</text>
<text x="246.3" y="72.3">13</text>
<text x="246.3" y="74.8">14</text>
<text x="246.3" y="77.3">15</text>
<text x="219" y="79.9">5</text>
<text x="219" y="82.4">6</text>
<text x="246.3" y="79.9">16</text>
<text x="246.3" y="82.4">17</text>
<text x="219" y="87.5">2</text>
<text x="246.3" y="85">29</text>
<text x="246.3" y="87.5">30</text>
<text x="189.1" y="94.1" transform="rotate(-90 189.1 94.1)">1</text>
<text x="219" y="90">3</text>
<text x="219" y="92.6">4</text>
<text x="246.3" y="90">31</text>
<text x="246.3" y="92.6">32</text>
<text x="246.3" y="95.1">33</text>
<text x="184.1" y="96.4">2</text>
<text x="189.1" y="100.4" transform="rotate(-90 189.1 100.4)">3</text>
<text x="218.4" y="97.7">18</text>
<text x="218.4" y="100.2">19</text>
<text x="246.3" y="97.7">34</text>
<text x="246.3" y="100.2">37</text>
<text x="218.4" y="102.7">20</text>
<text x="218.4" y="105.3">39</text>
<text x="218.4" y="107.8">40</text>
<text x="246.3" y="102.7">38</text>
<text x="218.4" y="110.4">41</text>
<text x="218.4" y="112.9">42</text>
<text x="50.7" y="116.3" transform="rotate(-90 50.7 116.3)">5</text>
<text x="55.7" y="116.3" transform="rotate(-90 55.7 116.3)">4</text>
<text x="60.8" y="116.3" transform="rotate(-90 60.8 116.3)">3</text>
<text x="65.9" y="116.3" transform="rotate(-90 65.9 116.3)">2</text>
<text x="218.4" y="115.4">43</text>
<text x="218.4" y="118">45</text>
<text x="45" y="125.6">8</text>
<text x="70.4" y="125.6">7</text>
<text x="113.6" y="124.3">8</text>
<text x="123.1" y="121.4" transform="rotate(-90 123.1 121.4)">6</text>
<text x="125.6" y="121.4" transform="rotate(-90 125.6 121.4)">2</text>
<text x="136.4" y="124.3">1</text>
<text x="218.4" y="123.1">21</text>
<text x="218.4" y="125.6">25</text>
<text x="218.4" y="120.5">46</text>
<text x="45" y="130.7">6</text>
<text x="70.4" y="130.7">1</text>
<text x="113.6" y="126.9">7</text>
<text x="136.4" y="131.9">3</text>
<text x="218.4" y="128.1">26</text>
<text x="218.4" y="130.7">27</text>
<text x="113.6" y="134.5">4</text>
<text x="218.4" y="133.2">28</text>
<text x="125.6" y="139.2" transform="rotate(-90 125.6 139.2)">5</text>
<text x="218.4" y="138.3">22</text>
<text x="233.5" y="146.1" transform="rotate(-90 233.5 146.1)">23</text>
<text x="236.1" y="145.5" transform="rotate(-90 236.1 145.5)">8</text>
<text x="118" y="170">1</text>
<text x="118" y="172.6">2</text>
<text x="143.4" y="173.9">1</text>
<text x="118" y="175.1">3</text>
<text x="118" y="177.7">4</text>
<text x="143.4" y="176.4">2</text>
<text x="143.4" y="178.9">3</text>
<text x="118" y="180.2">5</text>
</g>
<g font-size="1.3" fill="#0f0f0f">
<text x="74.9" y="38">+5V</text>
<text x="205.7" y="64.6">NRST</text>
<text x="205.7" y="69.7">BOOT0</text>
<text x="252.7" y="69.7">UART_TX</text>
<text x="252.7" y="67.2">ADC_LDR</text>
<text x="252.7" y="72.3">UART_RX</text>
<text x="252.7" y="100.2">SWCLK</text>
<text x="252.7" y="97.7">SWDIO</text>
<text x="55.8" y="113.1" transform="rotate(-90 55.8 113.1)">SCL</text>
<text x="60.8" y="113.1" transform="rotate(-90 60.8 113.1)">SDA</text>
<text x="213.3" y="112.9">SCL</text>
<text x="213.3" y="115.4">SDA</text>
<text x="109.3" y="124.3">SCL 8</text>
<text x="109.2" y="126.9">SDA 7</text>
<text x="65.3" y="173.9">ADC_LDR</text>
<text x="110.7" y="172.6">SWDIO</text>
<text x="24.1" y="176.4">SDA</text>
<text x="110.4" y="175.1">SWCLK</text>
<text x="133.9" y="178.9">UART_RX</text>
<text x="134.2" y="176.4">UART_TX</text>
<text x="24.1" y="180.2">SCL</text>
<text x="111.8" y="180.2">NRST</text>
</g>
</svg>
